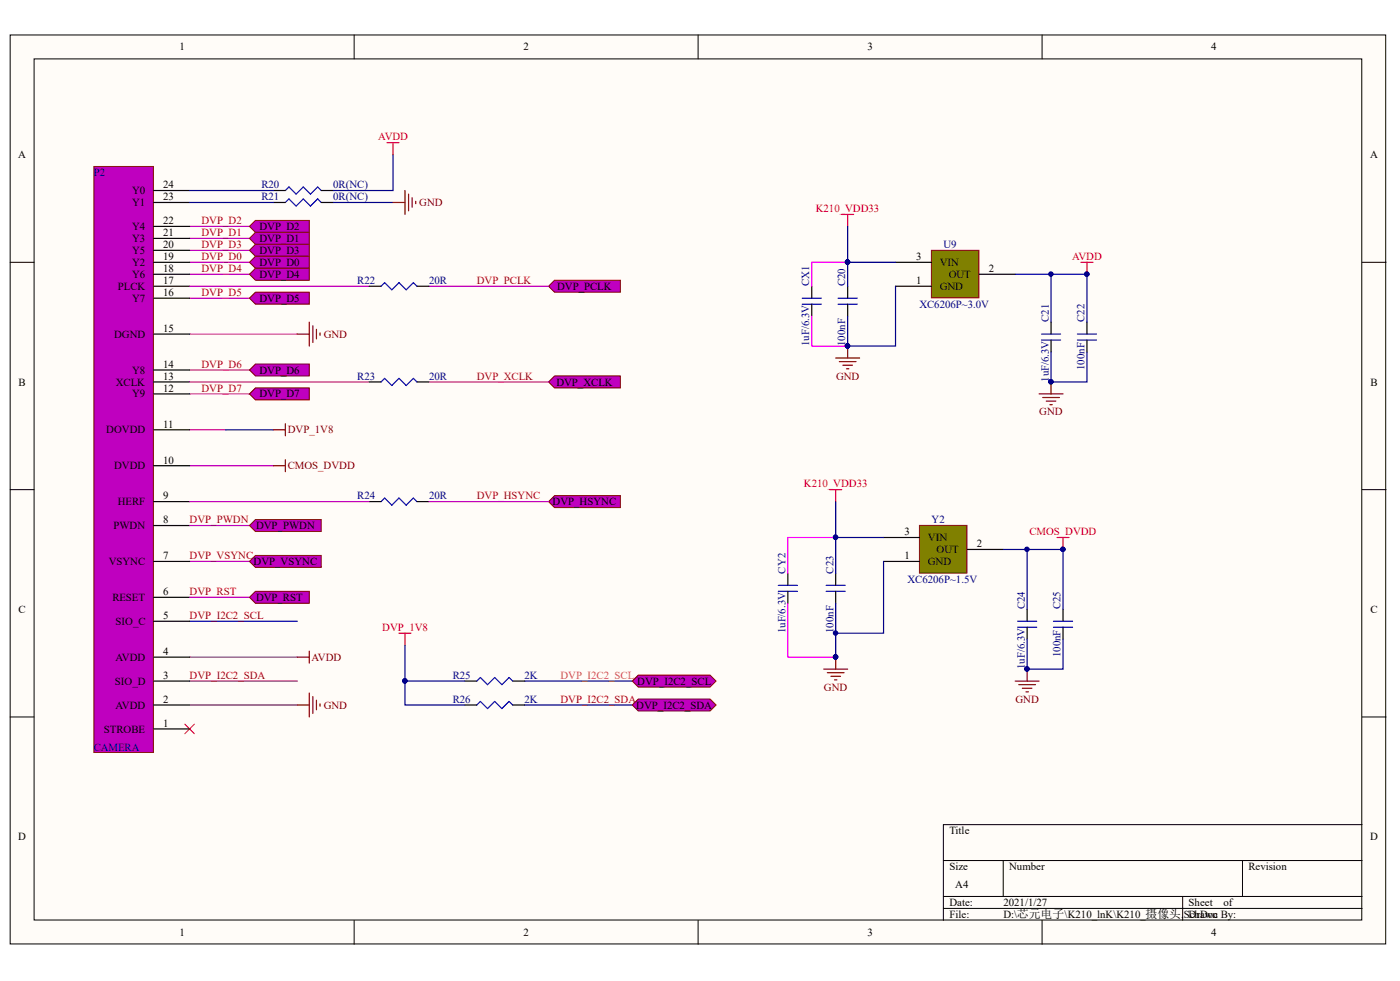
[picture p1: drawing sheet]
<svg xmlns="http://www.w3.org/2000/svg" width="291mm" height="204mm" viewBox="0 0 291 204" stroke-linecap="round" stroke-linejoin="round" font-family="sans-serif">
<g fill="#fffcf8" stroke="#000" stroke-width=".21">
<path d="M2.1 7.3h286v188.9h-286z"/>
<path d="M7.1 12.2h276v179h-276z"/>
</g>
<g fill="none" stroke="#000" stroke-width=".21">
<path d="M73.6 7.3v4.9M145.1 7.3v4.9M216.6 7.3v4.9M2.1 54.5h5M283.2 54.5h4.9M2.1 101.8h5M283.2 101.8h4.9M2.1 149h5M283.2 149h4.9M196.1 178.9h87.1M208.6 178.9v7.4M258.3 178.9v7.4"/>
<path d="M283.2 171.4h-87.1v19.9M73.6 191.3v5M145.1 191.3v5M196.1 186.3h87.1M196.1 188.8h87.1M216.6 191.3v5M245.9 186.3v5"/>
</g>
<path d="M39.4 47.1h12.5M39.4 49.5h12.5M39.4 52h12.5M39.4 54.5h12.5M39.4 57h12.5M39.4 62h12.5M39.4 69.4h22.4M39.4 76.9h12.5M39.4 81.9h12.5M39.4 89.3h7.5M39.4 96.8h17.4M39.4 116.7h12.5" fill="none" stroke="#bf00bf" stroke-width=".25"/>
<path d="M61.8 69.4h2.5M64.3 67v4.9M65 67.7v3.5M65.8 68.4v2M66.5 69.2v.5M61.8 136.6h2.5M64.3 135.3v2.5" fill="none" stroke="#800000" stroke-width=".25"/>
<path d="M39.4 129.1h22.4" fill="none" stroke="#000080" stroke-width=".25"/>
<path d="M39.4 136.6h22.4M39.4 141.6h22.4" fill="none" stroke="#800080" stroke-width=".25"/>
<path d="M38.4 150.5l2 2M40.4 150.5l-2 2" fill="none" stroke="#f00" stroke-width=".21"/>
<path d="M19.5 34.6h12.4v121.8h-12.4z" fill="#bf00bf" stroke="#800000" stroke-width=".21"/>
<g fill="none" stroke="#000" stroke-width=".25">
<path d="M32 39.6h7.4M32 42.1h7.4M32 47.1h7.4M32 49.5h7.4M32 52h7.4M32 54.5h7.4M32 57h7.4M32 59.5h7.4M32 62h7.4M32 69.4h7.4M32 76.9h7.4M32 79.4h7.4"/>
<path d="M32 81.9h7.4M32 89.3h7.4M32 96.8h7.4M32 104.3h7.4M32 109.2h7.4M32 116.7h7.4M32 124.2h7.4M32 129.1h7.4M32 136.6h7.4M32 141.6h7.4M32 146.5h7.4M32 151.5h7.4"/>
</g>
<path d="M39.4 109.2h12.5M39.4 124.2h12.5" fill="none" stroke="#bf00bf" stroke-width=".25"/>
<path d="M56.8 96.8h2.5M59.3 95.6v2.4M61.8 146.5h2.5M64.3 144.1v4.9M65 144.8v3.5M65.8 145.5v2M66.5 146.3v.5" fill="none" stroke="#800000" stroke-width=".25"/>
<path d="M109.1 141.6h22.3M109.1 146.5h22.3" fill="none" stroke="#000080" stroke-width=".25"/>
<path d="M39.4 146.5h22.4" fill="none" stroke="#800080" stroke-width=".25"/>
<g fill="#bf00bf" stroke="#800000" stroke-width=".21">
<path d="M51.9 47.1l1.2-1.3h11.2v2.5h-11.2z" fill-rule="evenodd"/>
<path d="M51.9 49.5l1.2-1.2h11.2v2.5h-11.2z" fill-rule="evenodd"/>
<path d="M51.9 52l1.2-1.2h11.2v2.5h-11.2z" fill-rule="evenodd"/>
<path d="M51.9 54.5l1.2-1.2h11.2v2.5h-11.2z" fill-rule="evenodd"/>
<path d="M51.9 57l1.2-1.2h11.2v2.5h-11.2z" fill-rule="evenodd"/>
<path d="M114 59.5l1.3-1.2h13.7v2.4h-13.7z" fill-rule="evenodd"/>
<path d="M51.9 62l1.2-1.3h11.2v2.5h-11.2z" fill-rule="evenodd"/>
<path d="M51.9 76.9l1.2-1.2h11.2v2.4h-11.2z" fill-rule="evenodd"/>
<path d="M114 79.4l1.3-1.3h13.7v2.5h-13.7z" fill-rule="evenodd"/>
<path d="M51.9 81.9l1.2-1.3h11.2v2.5h-11.2z" fill-rule="evenodd"/>
<path d="M114 104.3l1.3-1.3h13.7v2.5h-13.7z" fill-rule="evenodd"/>
<path d="M51.9 109.2l1.2-1.2h13.7v2.5h-13.7z" fill-rule="evenodd"/>
<path d="M51.9 116.7l1.2-1.2h13.7v2.4h-13.7z" fill-rule="evenodd"/>
<path d="M51.9 124.2l1.2-1.3h11.2v2.5h-11.2z" fill-rule="evenodd"/>
<path d="M131.4 146.5l1.3-1.2h14.9l1.3 1.2-1.3 1.3h-14.9z" fill-rule="evenodd"/>
<path d="M131.4 141.6l1.3-1.3h14.9l1.3 1.3-1.3 1.2h-14.9z" fill-rule="evenodd"/>
</g>
<path d="M39.4 59.5h37.3M89.2 59.5h24.8M39.4 79.4h37.3M89.2 79.4h24.8M39.4 104.3h37.3M89.2 104.3h24.8" fill="none" stroke="#bf00bf" stroke-width=".25"/>
<path d="M59.3 39.6l.8-.7 1.5 1.4 1.4-1.4 1.5 1.4 1.5-1.4 .8 .7M59.3 42.1l.8-.8 1.5 1.5 1.4-1.5 1.5 1.5 1.5-1.5 .8 .8M79.2 59.5l.8-.8 1.5 1.5 1.4-1.5 1.5 1.5 1.5-1.5 .8 .8M79.2 79.4l.8-.8 1.5 1.5 1.4-1.5 1.5 1.5 1.5-1.5 .8 .8M79.2 104.3l.8-.8 1.5 1.5 1.4-1.5 1.5 1.5 1.5-1.5 .8 .8M99.1 141.6l.8-.8 1.5 1.5 1.4-1.5 1.5 1.5 1.5-1.5 .8 .8M99.1 146.5l.8-.7 1.5 1.5 1.4-1.5 1.5 1.5 1.5-1.5 .8 .7" fill="none" stroke="#00f" stroke-width=".25"/>
<g fill="none" stroke="#000" stroke-width=".25">
<path d="M56.8 39.6h2.5M66.8 39.6h2.5M56.8 42.1h2.5M66.8 42.1h2.5M76.7 59.5h2.5M86.7 59.5h2.5M76.7 79.4h2.5M86.7 79.4h2.5M76.7 104.3h2.5M86.7 104.3h2.5M96.6 141.6h2.5M96.6 146.5h2.5"/>
<path d="M106.6 141.6h2.5M106.6 146.5h2.5"/>
</g>
<path d="M39.4 39.6h17.4M81.7 32.1v7.5h-12.4M39.4 42.1h17.4M69.3 42.1h12.4M46.9 89.3h9.9M84.2 134.1v7.5M96.6 141.6h-12.4v4.9h12.4" fill="none" stroke="#000080" stroke-width=".25"/>
<path d="M84.2 39.6v5M81.7 42.1h2.5M84.9 40.3v3.5M85.7 41.1v2M86.4 41.8v.5M56.8 89.3h2.5M59.3 88.1v2.5" fill="none" stroke="#800000" stroke-width=".25"/>
<path d="M80.5 29.7h2.4M81.7 29.7v2.4M82.9 131.6h2.5M84.2 131.6v2.5" fill="none" stroke="#f00" stroke-width=".25"/>
<circle cx="84.1" cy="141.5" r=".47" fill="#000080" stroke="#000080" stroke-width=".21"/>
<path d="M193.6 52h9.9v9.9h-9.9z" fill="#808000" stroke="#800000" stroke-width=".21"/>
<path d="M176.2 59.5v2.5M186.2 54.5h7.4M186.2 59.5h7.4M203.6 57h7.4M176.2 63.2v2.5M218.5 67v2.4M218.5 70.7v2.5M226 67v2.4M226 70.7v2.5" fill="none" stroke="#000" stroke-width=".25"/>
<path d="M174.2 63.2h4M174.2 62h4M216.5 70.7h4M216.5 69.4h4M224 70.7h4M224 69.4h4" fill="none" stroke="#00f" stroke-width=".25"/>
<path d="M173.7 74.4h5M174.5 75.2h3.5M175.2 75.9h2M176 76.7h.5M176.2 71.9v2.5M218.5 79.4v2.5M216 81.9h5M216.8 82.6h3.4M217.5 83.4h2M218.3 84.1h.5" fill="none" stroke="#800000" stroke-width=".25"/>
<g fill="#000080" stroke="#000080" stroke-width=".21">
<circle cx="176.2" cy="71.9" r=".46"/>
<circle cx="218.5" cy="57" r=".46"/>
<circle cx="218.5" cy="79.3" r=".47"/>
</g>
<path d="M218.5 57v10M218.5 73.2v6.2h7.5v-6.2" fill="none" stroke="#000080" stroke-width=".25"/>
<path d="M191.1 109.2h9.9v9.9h-9.9z" fill="#808000" stroke="#800000" stroke-width=".21"/>
<g fill="none" stroke="#000" stroke-width=".25">
<path d="M168.8 59.5v2.5M168.8 63.2v2.5M163.8 119.2v2.5M173.7 119.2v2.5M183.7 111.7h7.4M183.7 116.7h7.4M201.1 114.2h7.5M163.8 122.9v2.5M173.7 122.9v2.5M213.5 126.6v2.5M213.5 130.4v2.5M221 126.6v2.5"/>
<path d="M221 130.4v2.5"/>
</g>
<path d="M166.8 63.2h3.9M166.8 62h3.9M161.8 122.9h4M161.8 121.7h4M171.7 122.9h4M171.7 121.7h4M211.5 130.4h4M211.5 129.1h4M219 130.4h4M219 129.1h4" fill="none" stroke="#00f" stroke-width=".25"/>
<path d="M176.2 47.1v12.4M176.2 54.5h10M186.2 59.5v12.4h-10v-6.2M211 57h15v10M173.7 104.3v14.9M173.7 111.7h10M183.7 116.7v14.9h-10M208.6 114.2h12.4v12.4M213.5 114.2v12.4M173.7 125.4v11.2M213.5 132.9v6.2h7.5v-6.2" fill="none" stroke="#000080" stroke-width=".25"/>
<g fill="#000080" stroke="#000080" stroke-width=".21">
<circle cx="225.9" cy="57" r=".46"/>
<circle cx="173.7" cy="136.5" r=".47"/>
<circle cx="213.5" cy="139" r=".46"/>
<circle cx="213.5" cy="114.2" r=".46"/>
<circle cx="221" cy="114.2" r=".46"/>
<circle cx="176.2" cy="54.5" r=".47"/>
<circle cx="173.7" cy="111.7" r=".47"/>
<circle cx="173.7" cy="131.6" r=".46"/>
<circle cx="176.2" cy="71.9" r=".46"/>
</g>
<path d="M175 44.6h2.5M176.2 44.6v2.5M224.7 54.5h2.5M226 54.5v2.5M172.5 101.8h2.5M173.7 101.8v2.5M219.7 111.7h2.5M221 111.7v2.5" fill="none" stroke="#f00" stroke-width=".25"/>
<path d="M171.2 139.1h5M172 139.8h3.5M173.7 136.6v2.5M213.5 139.1v2.5M172.7 140.6h2M173.5 141.3h.5M211 141.6h5M211.8 142.3h3.5M212.5 143.1h2M213.3 143.8h.5" fill="none" stroke="#800000" stroke-width=".25"/>
<path d="M176.2 54.5h-7.4v5M168.8 65.7v6.2h7.4M173.7 111.7h-9.9v7.5M163.8 125.4v11.2h9.9" fill="none" stroke="#f0f" stroke-width=".25"/>
<g font-size="2.3">
<text x="37.3" y="10.5">1</text>
<text x="108.8" y="10.5">2</text>
<text x="180.4" y="10.5">3</text>
<text x="251.8" y="10.5">4</text>
<text x="3.8" y="32.9">A</text>
<text x="284.8" y="32.9">A</text>
<text x="27.5" y="40.4">Y0</text>
<text x="33.9" y="39.1">24</text>
<text x="33.9" y="41.6">23</text>
<text x="27.5" y="42.9">Y1</text>
<text x="27.5" y="47.9">Y4</text>
<text x="33.9" y="46.6">22</text>
<text x="53.9" y="47.9">DVP_D2</text>
<text x="27.5" y="50.3">Y3</text>
<text x="27.5" y="52.8">Y5</text>
<text x="33.9" y="49">21</text>
<text x="33.9" y="51.6">20</text>
<text x="53.9" y="50.3">DVP_D1</text>
<text x="53.9" y="52.8">DVP_D3</text>
<text x="27.5" y="55.3">Y2</text>
<text x="27.5" y="57.8">Y6</text>
<text x="33.9" y="54">19</text>
<text x="33.9" y="56.5">18</text>
<text x="33.9" y="59">17</text>
<text x="53.9" y="55.3">DVP_D0</text>
<text x="53.9" y="57.8">DVP_D4</text>
<text x="190.5" y="54">3</text>
<text x="190.5" y="59">1</text>
<text x="195.3" y="55.3">VIN</text>
<text x="197.3" y="57.8">OUT</text>
<text x="205.6" y="56.5">2</text>
<text x="24.5" y="60.2">PLCK</text>
<text x="27.5" y="62.8">Y7</text>
<text x="33.9" y="61.5">16</text>
<text x="53.9" y="62.8">DVP_D5</text>
<text x="115.8" y="60.2">DVP_PCLK</text>
<text x="195.3" y="60.2">GND</text>
<text x="23.7" y="70.2">DGND</text>
<text x="33.9" y="69">15</text>
<text x="27.5" y="77.7">Y8</text>
<text x="33.9" y="76.4">14</text>
<text x="53.9" y="77.7">DVP_D6</text>
<text x="3.9" y="80.2">B</text>
<text x="24.1" y="80.2">XCLK</text>
<text x="27.5" y="82.6">Y9</text>
<text x="33.9" y="78.9">13</text>
<text x="33.9" y="81.4">12</text>
<text x="53.9" y="82.6">DVP_D7</text>
<text x="115.7" y="80.2">DVP_XCLK</text>
<text x="284.9" y="80.2">B</text>
<text x="33.9" y="88.9">11</text>
<text x="22.1" y="90.1">DOVDD</text>
<text x="23.7" y="97.5">DVDD</text>
<text x="33.9" y="96.3">10</text>
<text x="24.5" y="105">HERF</text>
<text x="33.9" y="103.8">9</text>
<text x="114.9" y="105">DVP_HSYNC</text>
<text x="23.6" y="110">PWDN</text>
<text x="33.9" y="108.7">8</text>
<text x="53.2" y="110">DVP_PWDN</text>
<text x="188" y="111.3">3</text>
<text x="192.9" y="112.5">VIN</text>
<text x="203.1" y="113.7">2</text>
<text x="22.6" y="117.5">VSYNC</text>
<text x="33.9" y="116.2">7</text>
<text x="52.7" y="117.5">DVP_VSYNC</text>
<text x="188" y="116.2">1</text>
<text x="192.9" y="117.5">GND</text>
<text x="194.7" y="115">OUT</text>
<text x="23.4" y="124.9">RESET</text>
<text x="33.9" y="123.6">6</text>
<text x="53.2" y="124.9">DVP_RST</text>
<text x="3.9" y="127.4">C</text>
<text x="24" y="129.9">SIO_C</text>
<text x="33.9" y="128.6">5</text>
<text x="284.9" y="127.4">C</text>
<text x="24" y="137.4">AVDD</text>
<text x="33.9" y="136.1">4</text>
<text x="23.9" y="142.3">SIO_D</text>
<text x="33.9" y="141.1">3</text>
<text x="132.5" y="142.3">DVP_I2C2_SCL</text>
<text x="24" y="147.3">AVDD</text>
<text x="33.9" y="146">2</text>
<text x="132.3" y="147.3">DVP_I2C2_SDA</text>
<text x="21.6" y="152.3">STROBE</text>
<text x="33.9" y="151">1</text>
<text x="197.4" y="173.4">Title</text>
<text x="3.8" y="174.7">D</text>
<text x="284.8" y="174.7">D</text>
<text x="197.4" y="180.9">Size</text>
<text x="198.6" y="184.6">A4</text>
<text x="209.8" y="180.9">Number</text>
<text x="259.6" y="180.9">Revision</text>
<text x="197.4" y="188.3">Date:</text>
<text x="197.4" y="190.8">File:</text>
<text x="208.6" y="188.3">2021/1/27</text>
<text x="208.6" y="190.8">D:\芯元电子\K210_lnK\K210_摄像头.</text>
<text x="246.1" y="190.8">SchDoc</text>
<text x="247.1" y="188.3">Sheet</text>
<text x="247.1" y="190.8">Drawn By:</text>
<text x="254.4" y="188.3">of</text>
<text x="37.3" y="194.5">1</text>
<text x="108.8" y="194.5">2</text>
<text x="180.4" y="194.5">3</text>
<text x="251.8" y="194.5">4</text>
</g>
<g font-size="2.3" fill="#f00">
<text x="78.6" y="29.2">AVDD</text>
<text x="169.6" y="44.1">K210_VDD33</text>
<text x="222.9" y="54">AVDD</text>
<text x="167.1" y="101.3">K210_VDD33</text>
<text x="214" y="111.3">CMOS_DVDD</text>
<text x="79.5" y="131.1">DVP_1V8</text>
</g>
<g font-size="2.3" fill="#000080">
<text x="19.5" y="36.7">P2</text>
<text x="54.3" y="41.6">R21</text>
<text x="54.3" y="39.1">R20</text>
<text x="69.3" y="41.6">0R(NC)</text>
<text x="69.3" y="39.1">0R(NC)</text>
<text x="196.1" y="51.6">U9</text>
<text x="74.3" y="59">R22</text>
<text x="89.2" y="59">20R</text>
<text x="168.2" y="59.5" transform="rotate(-90 168.2 59.5)">CX1</text>
<text x="175.7" y="59.5" transform="rotate(-90 175.7 59.5)">C20</text>
<text x="191.1" y="64">XC6206P~3.0V</text>
<text x="168.2" y="71.9" transform="rotate(-90 168.2 71.9)">1uF/6.3V</text>
<text x="175.7" y="71.9" transform="rotate(-90 175.7 71.9)">100nF</text>
<text x="218" y="66.9" transform="rotate(-90 218 66.9)">C21</text>
<text x="225.5" y="66.9" transform="rotate(-90 225.5 66.9)">C22</text>
<text x="225.5" y="76.9" transform="rotate(-90 225.5 76.9)">100nF</text>
<text x="74.3" y="78.9">R23</text>
<text x="89.2" y="78.9">20R</text>
<text x="218" y="79.4" transform="rotate(-90 218 79.4)">1uF/6.3V</text>
<text x="74.3" y="103.8">R24</text>
<text x="89.2" y="103.8">20R</text>
<text x="193.7" y="108.7">Y2</text>
<text x="163.3" y="119.2" transform="rotate(-90 163.3 119.2)">CY2</text>
<text x="173.2" y="119.2" transform="rotate(-90 173.2 119.2)">C23</text>
<text x="188.7" y="121.2">XC6206P~1.5V</text>
<text x="163.3" y="131.6" transform="rotate(-90 163.3 131.6)">1uF/6.3V</text>
<text x="173.2" y="131.6" transform="rotate(-90 173.2 131.6)">100nF</text>
<text x="213" y="126.7" transform="rotate(-90 213 126.7)">C24</text>
<text x="220.5" y="126.7" transform="rotate(-90 220.5 126.7)">C25</text>
<text x="220.5" y="136.6" transform="rotate(-90 220.5 136.6)">100nF</text>
<text x="94.1" y="141.1">R25</text>
<text x="109" y="141.1">2K</text>
<text x="213" y="139.1" transform="rotate(-90 213 139.1)">1uF/6.3V</text>
<text x="94.1" y="146">R26</text>
<text x="109" y="146">2K</text>
<text x="19.5" y="156">CAMERA</text>
</g>
<g font-size="2.3" fill="#bf0000">
<text x="41.9" y="46.6">DVP_D2</text>
<text x="41.9" y="51.6">DVP_D3</text>
<text x="41.9" y="49">DVP_D1</text>
<text x="41.9" y="54">DVP_D0</text>
<text x="41.9" y="56.5">DVP_D4</text>
<text x="99.1" y="59">DVP_PCLK</text>
<text x="41.9" y="61.5">DVP_D5</text>
<text x="41.9" y="76.4">DVP_D6</text>
<text x="41.9" y="81.4">DVP_D7</text>
<text x="99.1" y="78.9">DVP_XCLK</text>
<text x="99.1" y="103.8">DVP_HSYNC</text>
<text x="39.4" y="108.7">DVP_PWDN</text>
<text x="39.4" y="116.2">DVP_VSYNC</text>
<text x="39.4" y="123.6">DVP_RST</text>
<text x="39.4" y="128.6">DVP_I2C2_SCL</text>
<text x="39.4" y="141.1">DVP_I2C2_SDA</text>
<text x="116.5" y="146">DVP_I2C2_SDA</text>
</g>
<g font-size="2.3" fill="#800000">
<text x="87.2" y="42.9">GND</text>
<text x="67.3" y="70.2">GND</text>
<text x="173.8" y="78.9">GND</text>
<text x="216" y="86.3">GND</text>
<text x="59.8" y="90.1">DVP_1V8</text>
<text x="59.8" y="97.5">CMOS_DVDD</text>
<text x="64.8" y="137.4">AVDD</text>
<text x="171.3" y="143.6">GND</text>
<text x="67.3" y="147.3">GND</text>
<text x="211.1" y="146">GND</text>
</g>
<text font-size="2.3" fill="#fd8300" x="116.5" y="141.1">DVP_I2C2_SCL</text>
</svg>
